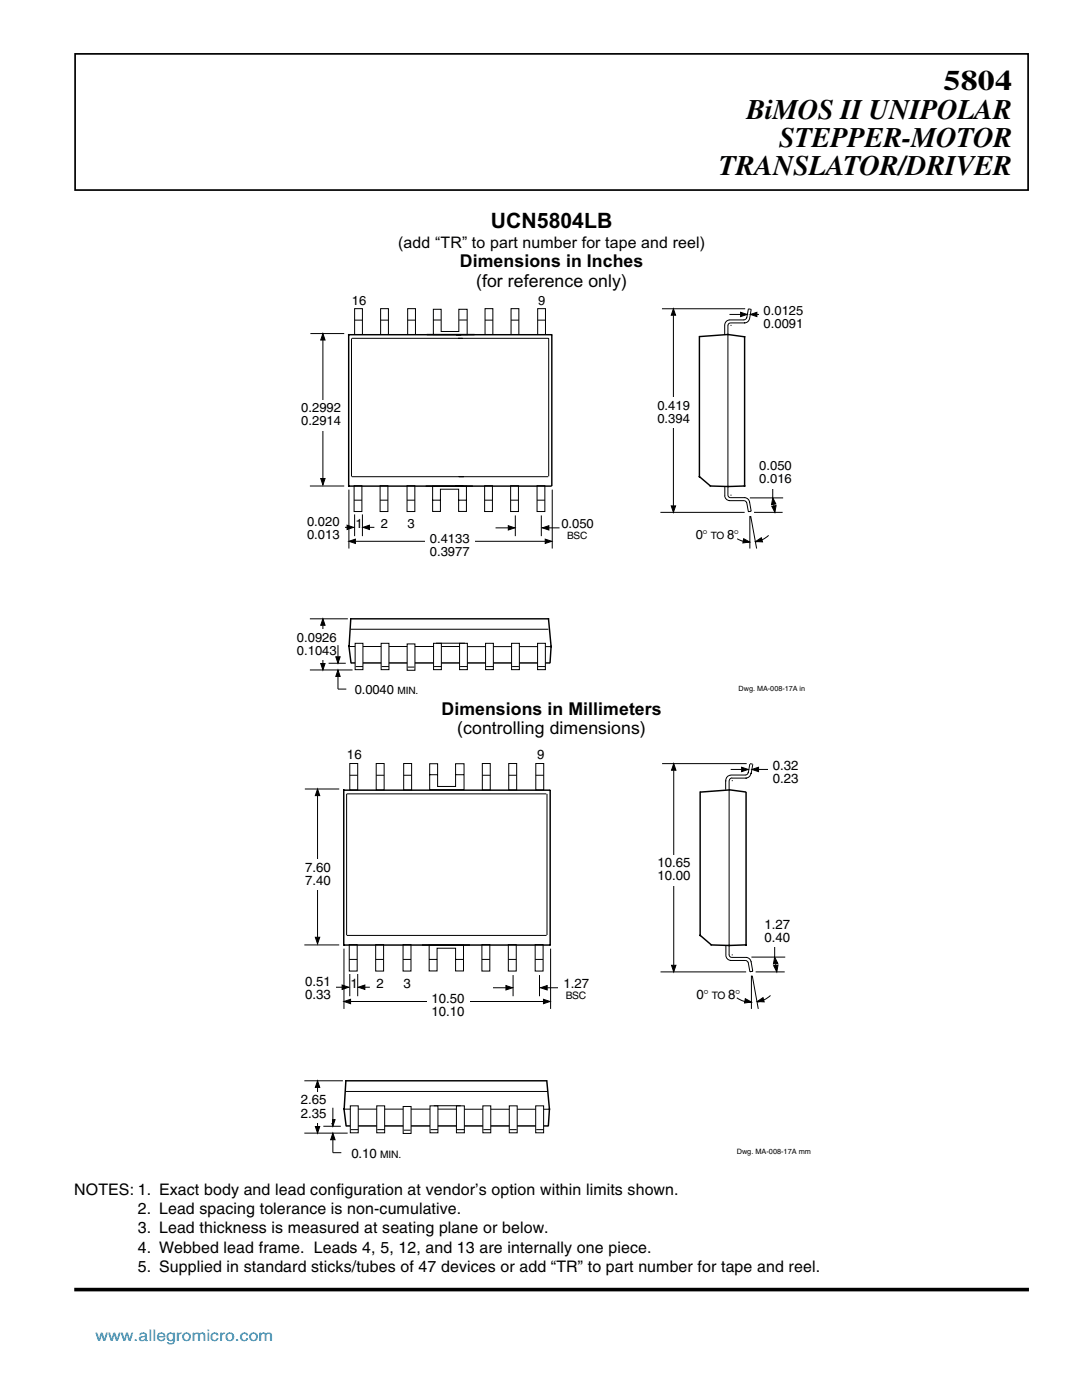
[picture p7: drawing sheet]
<svg xmlns="http://www.w3.org/2000/svg" width="216mm" height="279mm" viewBox="0 0 216 279" stroke-linecap="round" stroke-linejoin="round" font-family="sans-serif">
<path d="M14.8 257.4h190.5" fill="none" stroke="#000" stroke-width=".72" stroke-linecap="butt"/>
<path d="M15 10.8h190.1v27.1h-190.1z" fill="none" stroke="#000" stroke-width=".34"/>
<g fill="none" stroke="#000" stroke-width=".2">
<path d="M69.8 152.4h1.6v5.3h-1.6zM69.8 154.7h1.6M75.1 152.4h1.5v5.3h-1.5zM75.1 154.7h1.5M96.2 152.4h1.6v5.3h-1.6zM96.2 154.7h1.6M101.5 152.4h1.6v5.3h-1.6zM101.5 154.7h1.6M106.9 152.4h1.6v5.3h-1.6zM106.9 154.7h1.6M144.8 155.7v1.9M145.5 155.8v34.8"/>
<path d="M146 155.8h.1M146 155.3h3M148.8 154.7h-3a1.05 1.05 0 0 0-1 1.3M149.3 154.1l-.1 .3-.5 .3M149.6 152.5l-.3 1.8M149.8 154.2a1.05 1.05 0 0 1-1 1.1M150.2 152.5l-.3 1.9M69.7 188.5h1.6v5.3h-1.6zM69.7 191.5h1.6M75 188.5h1.5v5.3h-1.5zM75 191.5h1.5M96.2 188.5h1.5v5.3h-1.5z"/>
<path d="M96.2 191.5h1.5M101.4 188.5h1.6v5.3h-1.6zM101.4 191.5h1.6M106.8 188.5h1.6v5.3h-1.6zM106.8 191.5h1.6M144.8 188.7v1.9M147 199.1l1.4 .7 1.5 .3M153.7 198.7l-1.2 .8-1.4 .5M68.7 221.4h22.9M92.3 221.4h17.2"/>
</g>
<path d="M139.7 157.9v28.9M145.4 157.6l3.5 .5M145.7 157.6l-6 .5M148.9 158.1v30.6M139.6 186.6l2.4 2.1M141.8 188.6l3.9 .1M149 188.6l-3.6 .1M69.1 224.7h40.3" fill="none" stroke="#000" stroke-width=".29"/>
<path d="M69.9 220.7h1.6v5.4h-1.6z" fill-rule="evenodd" fill="#fff" stroke="#000" stroke-width=".2"/>
<path d="M70 225.4h1.5" fill="none" stroke="#000" stroke-width=".2"/>
<path d="M75.2 220.7h1.6v5.4h-1.6z" fill-rule="evenodd" fill="#fff" stroke="#000" stroke-width=".2"/>
<path d="M75.3 225.4h1.5" fill="none" stroke="#000" stroke-width=".2"/>
<path d="M85.8 220.7h1.6v5.4h-1.6z" fill-rule="evenodd" fill="#fff" stroke="#000" stroke-width=".2"/>
<path d="M85.9 225.4h1.5" fill="none" stroke="#000" stroke-width=".2"/>
<path d="M91.1 220.7h1.6v5.4h-1.6z" fill-rule="evenodd" fill="#fff" stroke="#000" stroke-width=".2"/>
<path d="M91.2 225.4h1.5" fill="none" stroke="#000" stroke-width=".2"/>
<path d="M96.3 220.7h1.6v5.4h-1.6z" fill-rule="evenodd" fill="#fff" stroke="#000" stroke-width=".2"/>
<path d="M96.5 225.4h1.4" fill="none" stroke="#000" stroke-width=".2"/>
<path d="M101.6 220.7h1.6v5.4h-1.6z" fill-rule="evenodd" fill="#fff" stroke="#000" stroke-width=".2"/>
<path d="M101.7 225.4h1.4" fill="none" stroke="#000" stroke-width=".2"/>
<path d="M106.9 220.7h1.6v5.4h-1.6z" fill-rule="evenodd" fill="#fff" stroke="#000" stroke-width=".2"/>
<g fill="none" stroke="#000" stroke-width=".2">
<path d="M60.8 157.5h6.9M63.4 158.8v28.3M69.2 158.5v28.2M69.2 158.4h39.8M80.6 152.4h1.5v5.3h-1.5zM80.6 154.7h1.5M109.1 158.4v28.2M132.1 152.4h16.9M134.4 153.7v38.9M145.8 153.6h2.2M149.6 152.4l.6 .1M151.4 153.6h3.6"/>
<path d="M60.7 188.6h7M65 197h3.3M68.6 189.3v12M69.2 186.7h39.9M69.8 194.4v4.4M70 199.9h38.4M71.4 194.4v4.4M72.8 197h1M80.4 188.5h1.6v5.3h-1.6zM80.4 191.5h1.6M102.4 194.6v4.2M107.7 194.6v4.2"/>
<path d="M109.9 189.3v12M131.8 194h17.1M149.9 191h6.8M149.9 194.7v6.6M150.1 194.7l1.2 6.6M150.8 194h5.8M154.6 186.7v4.3M60.7 215.7h7.7M63.4 217v7.8M69 217.8h40.3M60.7 226.1h8.7M64.5 224.8h3.5"/>
<path d="M66.4 221.1v2.3M66.4 227.5v2.5M107 225.4h1.5"/>
</g>
<path d="M68.4 157.7h41.4M68.6 157.5v31.2M109.8 157.6v31M68.6 188.6h41.3M68.9 215.7h40.2M69 215.5l-.3 5.9M109.1 215.5l.5 6M68.6 221.1l.5 3.7M109.6 221.2l-.2 3.6" fill="none" stroke="#000" stroke-width=".29"/>
<g fill="#000" stroke="#000" stroke-width=".2">
<path d="M63.4 157.5l.4 1.3h-.9zM134.4 152.4l.5 1.3h-.9zM148 153.1l1.3 .5-1.3 .4zM150 153.6l1.4-.5v.9zM62.9 187.1h.9l-.4 1.3zM68.6 199.9l1.4-.5v.9zM68.3 196.6l1.3 .4-1.3 .5zM71.5 197l1.3-.4v.9zM108.4 199.4l1.4 .5-1.4 .4zM134 192.6h.9l-.5 1.4zM63.4 215.7l.4 1.3h-.9zM62.9 224.8h.9l-.4 1.3z"/>
<path d="M66 223.4h.9l-.5 1.4zM66.4 226.1l.5 1.4h-.9z"/>
</g>
<path d="M80.4 220.8h1.6v5.4h-1.6z" fill-rule="evenodd" fill="#fff" stroke="#000" stroke-width=".2"/>
<path d="M80.6 225.5h1.3" fill="none" stroke="#000" stroke-width=".2"/>
<g fill="#fff">
<path d="M60 171.5h7v6.1h-7z" fill-rule="evenodd"/>
<path d="M85.2 197.7h8.5v6.1h-8.5z" fill-rule="evenodd"/>
<path d="M130.3 170.6h8.5v6.1h-8.5z" fill-rule="evenodd"/>
<path d="M60 194.3h7v6.2h-7z" fill-rule="evenodd"/>
<path d="M59.1 217.9h7.1v6.2h-7.1z" fill-rule="evenodd"/>
</g>
<path d="M66.4 230h1.7" fill="none" stroke="#000" stroke-width=".2"/>
<path d="M153.3 151.1h7v6.2h-7z" fill-rule="evenodd" fill="#fff"/>
<path d="M154.8 192.3v.4" fill="none" stroke="#000" stroke-width=".2"/>
<path d="M154.6 191l.6 1.3-.9 .1zM154.4 192.7l.8-.1-.2 1.4z" fill="#000" stroke="#000" stroke-width=".2"/>
<path d="M151.7 182.9h7v6.1h-7z" fill-rule="evenodd" fill="#fff"/>
<g fill="none" stroke="#000" stroke-width=".2">
<path d="M70.8 61.6h1.5v5.2h-1.5zM70.8 63.9h1.5M75.9 61.6h1.6v5.2h-1.6zM75.9 63.9h1.6M96.8 61.6h1.5v5.2h-1.5zM96.8 63.9h1.5M102 61.6h1.5v5.2h-1.5zM102 63.9h1.5M107.3 61.6h1.5v5.2h-1.5zM107.3 63.9h1.5M144.6 64.9v1.9M145.2 64.9v33.9"/>
<path d="M145.6 63.8h2.9M145.6 63.9a1.03 1.03 0 0 0-1 1M145.8 64.9h.1M145.8 64.4h2.9M149 63.4l-.1 .2-.5 .2M149.3 61.6l-.3 1.9M149.9 61.7l-.3 1.9a1.04 1.04 0 0 1-1.1 .8M70.7 96.9h1.5v5.2h-1.5zM70.7 99.8h1.5M75.8 96.9h1.6v5.2h-1.6zM75.8 99.8h1.6M96.7 96.9h1.6v5.2h-1.6z"/>
<path d="M96.7 99.8h1.6M101.9 96.9h1.5v5.2h-1.5zM101.9 99.8h1.5M107.2 96.9h1.5v5.2h-1.5zM107.2 99.8h1.5M144.6 97.1v1.9M147.1 107.5l1.4 .6 1 .1M153.4 106.8l-1.3 .9-1.4 .5M69.7 129h23.4M92.4 129h17.5M85.7 154.6h1.6M85.7 152.4h1.6v4.6h3.6v-4.6h1.7v5.2h-6.9z"/>
<path d="M91 154.6h1.6M146.1 155.3h-.3l-.3 .5M85.6 188.6h6.9v5.2h-1.6v-4.6h-3.7v4.6h-1.6zM85.6 191.5h1.6M90.9 191.5h1.6M98.4 197.1h2.6M109.2 197.1h2.1M144.8 190.6a1.05 1.05 0 0 0 1 1.1M145.5 190.5l.1 .3 .4 .3h3M145.8 191.7l3.2 .1 .3 .3 .3 1.8 .6-.1-.3-1.9M146 190.6h.1M148.6 199.7l.2 .1"/>
<path d="M148.9 191.1a1.06 1.06 0 0 1 1 .9M152.4 199.5l-.1 .1M86.6 220.7h5.3"/>
</g>
<path d="M101 196.7l1.3 .4-1.3 .5zM107.9 197.1l1.3-.4v.9zM148.7 199.3l1.2 .7-1.3 .2zM151.1 199.9l1.2-.8 .2 .8z" fill="#000" stroke="#000" stroke-width=".2"/>
<path d="M139.6 67v28.3M145.1 66.7l3.6 .5M145.4 66.7l-5.9 .5M148.6 67.1v30M139.5 95l2.3 2.1M141.6 97l3.8 .1M148.7 97l-3.5 .1M70 132.3h39.8M84.2 188.6h9.6" fill="none" stroke="#000" stroke-width=".29"/>
<path d="M70.9 128.4h1.5v5.2h-1.5z" fill-rule="evenodd" fill="#fff" stroke="#000" stroke-width=".2"/>
<path d="M71 133h1.4" fill="none" stroke="#000" stroke-width=".2"/>
<path d="M76.1 128.4h1.5v5.2h-1.5z" fill-rule="evenodd" fill="#fff" stroke="#000" stroke-width=".2"/>
<path d="M76.2 133h1.4" fill="none" stroke="#000" stroke-width=".2"/>
<path d="M86.5 128.4h1.6v5.2h-1.6z" fill-rule="evenodd" fill="#fff" stroke="#000" stroke-width=".2"/>
<path d="M86.6 133h1.5" fill="none" stroke="#000" stroke-width=".2"/>
<path d="M91.7 128.4h1.6v5.2h-1.6z" fill-rule="evenodd" fill="#fff" stroke="#000" stroke-width=".2"/>
<path d="M91.8 133h1.5" fill="none" stroke="#000" stroke-width=".2"/>
<path d="M96.9 128.4h1.5v5.2h-1.5z" fill-rule="evenodd" fill="#fff" stroke="#000" stroke-width=".2"/>
<path d="M97 133h1.4" fill="none" stroke="#000" stroke-width=".2"/>
<path d="M102.1 128.4h1.5v5.2h-1.5z" fill-rule="evenodd" fill="#fff" stroke="#000" stroke-width=".2"/>
<path d="M102.2 133h1.3" fill="none" stroke="#000" stroke-width=".2"/>
<path d="M107.3 128.4h1.5v5.2h-1.5z" fill-rule="evenodd" fill="#fff" stroke="#000" stroke-width=".2"/>
<g fill="none" stroke="#000" stroke-width=".2">
<path d="M61.9 66.6h6.8M64.4 67.9v27.6M70.1 67.6v27.5M70.2 67.5h39.2M81.3 61.6h1.6v5.2h-1.6zM81.3 63.9h1.6M109.5 67.5v27.6M132.1 61.6h16.6M134.4 62.9v38.1M145.6 62.8h2.2M149.3 61.6l.6 .1M151 62.8h3.6"/>
<path d="M61.8 97h6.9M69.6 97.7v11.8M70.2 95.1h39.2M81.2 96.9h1.6v5.2h-1.6zM81.2 99.8h1.6M110.2 97.7v11.8M149.6 99.4h6.7M154.2 95.1v4.3M66.1 105.2h3.2M70.8 102.7v4.3M70.9 108h37.9M72.3 102.7v4.3"/>
<path d="M73.7 105.2h1M102.8 102.9v4.1M108 102.9v4.1M131.8 102.3h16.8M149.6 103v6.5M149.8 103l1.2 6.5M150.5 102.3h5.7M61.8 123.5h7.6M61.8 133.7h8.5M64.4 124.8v7.6M65.6 132.4h3.4M67.4 135v2.5"/>
<path d="M70 125.6h39.4M107.4 133h1.4"/>
</g>
<path d="M69.4 66.8h40.8M69.6 66.7v30.4M110.1 66.7v30.3M69.5 97h40.6M69.6 128.8l.5 3.6M69.8 123.5h39.8M70 123.4l-.3 5.7M109.4 123.4l.6 5.8M110 128.9l-.3 3.5" fill="none" stroke="#000" stroke-width=".29"/>
<g fill="#000" stroke="#000" stroke-width=".2">
<path d="M64.4 66.6l.5 1.3h-.9zM134.4 61.6l.4 1.3h-.9zM147.8 62.3l1.3 .5-1.3 .4zM149.7 62.8l1.3-.5v.9zM64 95.5h.9l-.5 1.3zM69.6 108l1.3-.4v.9zM69.3 104.8l1.3 .4-1.3 .5zM72.4 105.2l1.3-.4v.9zM108.8 107.6l1.3 .4-1.3 .5zM133.9 101h.9l-.4 1.3zM64 132.4h.9l-.5 1.3zM64.4 123.5l.5 1.3h-.9z"/>
<path d="M67.4 133.7l.5 1.3h-.9z"/>
</g>
<path d="M81.2 128.5h1.6v5.3h-1.6z" fill-rule="evenodd" fill="#fff" stroke="#000" stroke-width=".2"/>
<path d="M81.3 133.1h1.4" fill="none" stroke="#000" stroke-width=".2"/>
<g fill="#fff">
<path d="M59.3 79.8h9.8v6h-9.8z" fill-rule="evenodd"/>
<path d="M84.9 105.9h9.8v6h-9.8z" fill-rule="evenodd"/>
<path d="M130.3 79.4h8.4v6h-8.4z" fill-rule="evenodd"/>
<path d="M60.4 102.6h8.4v6h-8.4z" fill-rule="evenodd"/>
<path d="M58.4 125.7h9.8v6h-9.8z" fill-rule="evenodd"/>
</g>
<path d="M67.4 137.5h1.7" fill="none" stroke="#000" stroke-width=".2"/>
<path d="M151.5 60.4h9.8v6h-9.8z" fill-rule="evenodd" fill="#fff"/>
<path d="M154.4 100.6v.4" fill="none" stroke="#000" stroke-width=".2"/>
<path d="M154.2 99.4l.6 1.2-.8 .1zM154 101l.9-.1-.3 1.3z" fill="#000" stroke="#000" stroke-width=".2"/>
<path d="M150.6 91.4h8.4v6h-8.4z" fill-rule="evenodd" fill="#fff"/>
<g fill="none" stroke="#000" stroke-width=".2">
<path d="M86.4 63.9h1.6M86.5 61.7h1.5v4.5h3.6v-4.5h1.6v5.1h-6.7zM91.6 63.9h1.6M145.8 64.4l-.3 .1-.2 .5M86.3 97h6.8v5.1h-1.6v-4.5h-3.6v4.5h-1.6zM86.3 99.8h1.6M91.5 99.8h1.6M144.6 98.9a1.03 1.03 0 0 0 1 1M145.2 98.8l.1 .3 .5 .2h2.9M145.6 99.9l3.1 .1 .3 .3 .3 1.8 .6-.1-.3-1.9M145.8 98.8h.1M148.6 99.3a1.03 1.03 0 0 1 1 .9"/>
<path d="M98.9 105.3h2.5M109.5 105.3h2.1M148.3 107.9l.1 .1M152 107.7l-.1 .1M67.4 128.8v2.3M87 128.4h5.8"/>
</g>
<path d="M101.4 104.9l1.3 .4-1.3 .5zM108.2 105.3l1.3-.4v.9zM148.4 107.5l1.2 .7-1.4 .2zM150.8 108.1l1.1-.8 .2 .8zM67 131.1h.9l-.5 1.3z" fill="#000" stroke="#000" stroke-width=".2"/>
<path d="M85.2 66.8h9.5M84.9 97h9.5" fill="none" stroke="#000" stroke-width=".29"/>
<g font-size="5.6">
<text x="149" y="23.7">BiMOS II UNIPOLAR</text>
<text x="188.3" y="18">5804</text>
<text x="155.5" y="29.3">STEPPER-MOTOR</text>
<text x="143.4" y="35">TRANSLATOR/DRIVER</text>
</g>
<text font-size="4.2" x="98" y="45.5">UCN5804LB</text>
<g font-size="3.5">
<text x="91.8" y="53.4">Dimensions in Inches</text>
<text x="95" y="57.3">(for reference only)</text>
<text x="88.1" y="142.7">Dimensions in Millimeters</text>
<text x="91.2" y="146.5">(controlling dimensions)</text>
</g>
<g font-size="3.2">
<text x="79.5" y="49.5">(add “TR” to part number for tape and reel)</text>
<text x="14.8" y="238.5">NOTES: 1. Exact body and lead configuration at vendor’s option within limits shown.</text>
<text x="27.5" y="242.4">2. Lead spacing tolerance is non-cumulative.</text>
<text x="27.5" y="246.2">3. Lead thickness is measured at seating plane or below.</text>
<text x="27.5" y="250">4. Webbed lead frame. Leads 4, 5, 12, and 13 are internally one piece.</text>
<text x="27.5" y="253.8">5. Supplied in standard sticks/tubes of 47 devices or add “TR” to part number for tape and reel.</text>
</g>
<text font-size="3.2" fill="#0098dc" x="19" y="267.5">www.allegromicro.com</text>
<g font-size="2.6">
<text x="70.2" y="60.8">16</text>
<text x="107.4" y="60.8">9</text>
<text x="152.4" y="62.8">0.0125</text>
<text x="152.4" y="65.4">0.0091</text>
<text x="60.1" y="82.3">0.2992</text>
<text x="131.2" y="81.8">0.419</text>
<text x="60.1" y="84.8">0.2914</text>
<text x="131.2" y="84.4">0.394</text>
<text x="151.5" y="93.9">0.050</text>
<text x="151.5" y="96.4">0.016</text>
<text x="61.3" y="105">0.020</text>
<text x="61.3" y="107.6">0.013</text>
<text x="70.9" y="105.3">1</text>
<text x="76" y="105.3">2</text>
<text x="81.3" y="105.5">3</text>
<text x="112" y="105.3">0.050</text>
<text x="138.8" y="107.6">0°</text>
<text x="145.1" y="107.6">8°</text>
<text x="85.8" y="108.3">0.4133</text>
<text x="85.8" y="110.9">0.3977</text>
<text x="59.3" y="128.1">0.0926</text>
<text x="59.3" y="130.7">0.1043</text>
<text x="70.8" y="138.6">0.0040</text>
<text x="69.2" y="151.4">16</text>
<text x="107.2" y="151.5">9</text>
<text x="154.2" y="153.6">0.32</text>
<text x="154.2" y="156.2">0.23</text>
<text x="60.9" y="174">7.60</text>
<text x="131.2" y="173.1">10.65</text>
<text x="60.9" y="176.6">7.40</text>
<text x="131.2" y="175.7">10.00</text>
<text x="152.6" y="185.4">1.27</text>
<text x="152.6" y="188">0.40</text>
<text x="60.9" y="196.8">0.51</text>
<text x="70" y="197.1">1</text>
<text x="75.1" y="197.1">2</text>
<text x="80.5" y="197.3">3</text>
<text x="112.4" y="197.1">1.27</text>
<text x="60.9" y="199.4">0.33</text>
<text x="86.1" y="200.2">10.50</text>
<text x="86.1" y="202.8">10.10</text>
<text x="139" y="199.4">0°</text>
<text x="145.3" y="199.4">8°</text>
<text x="60" y="220.4">2.65</text>
<text x="60" y="223">2.35</text>
<text x="70.1" y="231.1">0.10</text>
</g>
<g font-size="2.1">
<text x="112.9" y="199.3">BSC</text>
<text x="142" y="199.4">TO</text>
<text x="75.8" y="231.1">MIN.</text>
</g>
<g font-size="2">
<text x="113.2" y="107.5">BSC</text>
<text x="141.8" y="107.6">TO</text>
<text x="79.3" y="138.6">MIN.</text>
</g>
<text font-size="1.5" x="147" y="230.4">Dwg. MA-008-17A mm</text>
<text font-size="1.4" x="147.4" y="137.8">Dwg. MA-008-17A in</text>
</svg>
